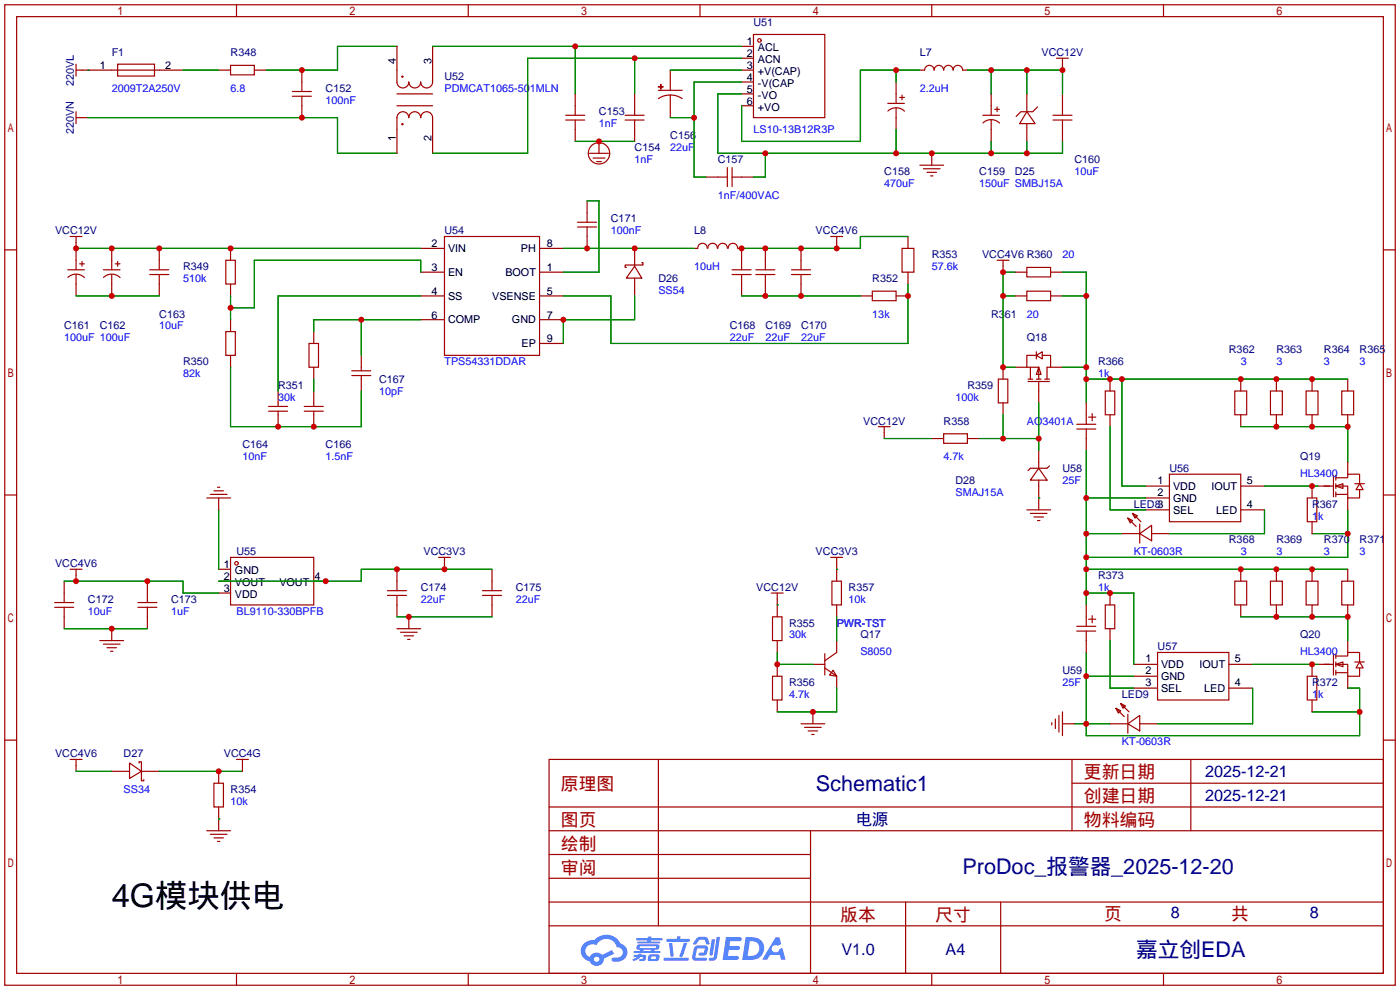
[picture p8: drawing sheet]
<svg xmlns="http://www.w3.org/2000/svg" width="299mm" height="212mm" viewBox="0 0 299 212" stroke-linecap="round" stroke-linejoin="round" font-family="sans-serif">
<g fill="none" stroke="#a10000" stroke-width=".25">
<path d="M1 1h297.2v209.6h-297.2zM3.6 3.6h292.1v204.4h-292.1zM50.5 1v2.6M100.1 1v2.6M149.6 1v2.6M199.1 1v2.6M248.7 1v2.6M1 53.4h2.6M295.7 53.4h2.5M1 105.8h2.6M295.7 105.8h2.5M1 158.2h2.6"/>
<path d="M295.7 158.2h2.5M117.3 162.3h178.4v45.7h-178.4zM117.3 177.5h178.4M117.3 172.5h178.4M140.7 162.3v35.6M173.2 177.5v30.5M229.1 162.3v15.2M229.1 167.4h66.6M254.5 162.3v15.2M117.3 182.6h55.9M117.3 197.9h178.4M117.3 192.8h178.4"/>
<path d="M117.3 187.7h55.9M193.5 192.8v15.2M213.9 192.8v15.2M50.5 208v2.6M100.1 208v2.6M149.6 208v2.6M199.1 208v2.6M248.7 208v2.6"/>
</g>
<g fill="#5487ff">
<path d="M155.2 200.3h2.6a.48 .48 0 0 1 .7 .4 .48 .48 0 0 1-.6 .4h-1.8l-.2 1.1h1.9a.43 .43 0 0 1 .4 .4 .43 .43 0 0 1-.5 .4h-1.9l-.2 1.3h1.7a.45 .45 0 0 1 .5 .2 .45 .45 0 0 1-.1 .6h-3.3z"/>
<path d="M165.7 200.3h.9l.4 1.5-.8 .3a.84 .84 0 0 0-1.2 .3 .84 .84 0 0 0 .4 1.1 .84 .84 0 0 0 1.1-.4l.1-.2 .6-.3 .7 2.5h-1l-.2-1h-2.1l-.6 1h-1.1z"/>
<path d="M152.1 200.8h.7l-.5 3.1a.36 .36 0 0 1-.3 .3 .36 .36 0 0 1-.4-.3z"/>
<path d="M153.2 200.2h.7l-.6 4.3a1.13 1.13 0 0 1-1.8 .6l.2-.4h.7l.2-.2z"/>
<path d="M148.9 200.6l.6-.4h1a.77 .77 0 0 1 .9 .5l.3 1-.2 .2h-.5l-.3-.9-.2-.2-1 .1-.7 1-.6-.1-.1-.2z"/>
<path d="M148.4 202.4l.6-.3h1.7a.81 .81 0 0 1 .7 .5 .81 .81 0 0 1-.2 .8 .81 .81 0 0 1-.9 .8h-.7a.32 .32 0 0 1-.3-.3 .32 .32 0 0 1 .4-.3h.7l.2-.9-1.6 .1-.4 1.8 2.2 .1a.32 .32 0 0 1 .3 .4 .32 .32 0 0 1-.4 .2h-2.2l-.5-.3-.1-.5z"/>
<path d="M141.9 204.7h5a.33 .33 0 0 1 .3 .3 .33 .33 0 0 1-.3 .3h-4.9l-.2-.1z"/>
<path d="M146.1 201.5h.8l-.7 2a.98 .98 0 0 1-.7 1.1l-.3-.3z"/>
<path d="M143 201.6h.7l.3 2.5a.34 .34 0 0 1-.3 .4 .34 .34 0 0 1-.4-.3z"/>
<path d="M142.5 200.7h2.1l.3-.6h.6l-.1 .6h1.7a.32 .32 0 0 1 .4 .3 .32 .32 0 0 1-.4 .3h-4.5l-.2-.2z"/>
<path d="M135.5 204.1h.9l.1-.3h.6v.3h.8a.82 .82 0 0 1-.5 1.3h-.8v-.4l.7-.1 .1-.3a.68 .68 0 0 0-1 .4l-1.1 .4-.1-.4 .9-.5h-.7z"/>
<path d="M136 200.5h2.4l.1-.3h.7v.3h2.2l.2 .3-.2 .2h-2.3v.2h1.8l.2 .3-.2 .1h-4.5l-.1-.4h2l.1-.2h-2.3l-.1-.2z"/>
<path d="M159.4 200.3l-.8 4.9h1.7a2.5 2.5 0 0 0 3-2.5 2.5 2.5 0 0 0-3.1-2.4zM160.3 201.1a1.61 1.61 0 0 1 2 1.5 1.61 1.61 0 0 1-1.8 1.7h-.7z"/>
<path d="M136.2 202a.55 .55 0 0 0-.2 .8 .55 .55 0 0 0 .7 .2l.1 .3h-1.3v.3l5.4 .1 .3-.2-.2-.2h-1.2l.2-.3a.7 .7 0 0 0 .8-.3 .7 .7 0 0 0 0-.8l-4.2-.1zM136.8 202.3l3.3-.1 .1 .1-.2 .3h-3.2zM137.5 203h1.7l-.2 .3h-1.4z"/>
<path d="M138.6 204.2a1.05 1.05 0 0 0 0 1.2 2.91 2.91 0 0 0 2.2-.2 .98 .98 0 0 0 0-1.2h-1.6zM139.2 204.5l.9-.1 .1 .4-.2 .2-.8-.1z"/>
<path d="M124.9 201.6a2.23 2.23 0 0 0-.7 2.3 2.23 2.23 0 0 0 1.8 1.6 1.58 1.58 0 0 0 1.8 .9 1.58 1.58 0 0 0 1.3-1.5l2.2-1.1-.5-.7-2.1 1a1.65 1.65 0 0 0-2.7 .4 1.45 1.45 0 0 1-.8-1.9 1.45 1.45 0 0 1 2-.7l.3 .1a2.3 2.3 0 0 1 2.3-1.3 2.3 2.3 0 0 1 2 1.7 1.12 1.12 0 0 1 1.3 1 1.12 1.12 0 0 1-1.1 1.2h-.7a.45 .45 0 0 0-.6 .4 .45 .45 0 0 0 .5 .5 2.21 2.21 0 0 0 2.2-.5 2.21 2.21 0 0 0 .5-2.3 2.13 2.13 0 0 0-1.3-1.1 3.3 3.3 0 0 0-5.6-.7l-1.1 .1zM127 205a.57 .57 0 0 1 1.1 0 .57 .57 0 0 1-1.1 0z"/>
</g>
<g fill="none" stroke="#a10000" stroke-width=".25">
<path d="M16.3 15h22.8M16.3 13.7v2.6M25.1 13.7h7.9v2.6h-7.9zM46.7 15h2.6M49.3 14h5.1v2h-5.1zM54.4 15h2.5M62.5 19.6h4M64.5 15v4.6M84.8 9.9v7.6a1.27 1.27 0 0 0 1.3 1.3 1.27 1.27 0 0 0 1.3-1.3 1.27 1.27 0 0 0 1.2 1.3 1.27 1.27 0 0 0 1.3-1.3 1.27 1.27 0 0 0 1.3 1.3 1.27 1.27 0 0 0 1.3-1.3v-7.6M140.7 18.5l1 .1zM140.7 19.3h5.1M141.2 18v1.1z"/>
<path d="M143.3 15v4.3M158.5 9.9h2.5M158.5 12.4h2.5M158.5 15h2.5M158.5 17.5h2.5M161 7.4h15.3v17.7h-15.3zM191.5 17.5v4.6M196.6 15h1a1.02 1.02 0 0 1 1-1 1.02 1.02 0 0 1 1 1M199.6 15a1.02 1.02 0 0 1 1.1-1 1.02 1.02 0 0 1 1 1M201.7 15a1.02 1.02 0 0 1 1-1 1.02 1.02 0 0 1 1 1M203.7 15a1.02 1.02 0 0 1 1-1 1.02 1.02 0 0 1 1 1M205.7 15h1.1"/>
<path d="M225.8 12.4h2.5M227.1 12.4v2.6M16.3 23.9v2.5M16.3 25.1h2.5M62.5 20.6h4M64.5 20.6v4.5M84.8 32.8v-7.7a1.27 1.27 0 0 1 1.3-1.2 1.27 1.27 0 0 1 1.3 1.2 1.27 1.27 0 0 1 1.2-1.2 1.27 1.27 0 0 1 1.3 1.2 1.27 1.27 0 0 1 1.3-1.2 1.27 1.27 0 0 1 1.3 1.2v7.7M84.8 20.1h7.7M84.8 22.6h7.7M120.9 24.6h4.1M120.9 25.7h4.1M122.9 20.1v4.5"/>
<path d="M122.9 25.7v4.5M126 32.8h4M126.7 33.8h2.6M127.5 34.5h1M128 30.2v2.6M133.6 24.6h4.1M133.6 25.7h4.1M135.6 20.1v4.5M135.6 25.7v4.5M143.3 20.3l1.5 .3 1 .5M143.3 20.3l-1.1 .1-1.5 .7M143.3 20.3v4.8"/>
<path d="M150.9 37.8h4.5M155.4 35.8v4.1M156.5 37.8h4.5M156.5 35.8v4.1M158.5 20.1h2.5M158.5 22.6h2.5M189.7 22.1h3.6M189.8 23.7a2.54 2.54 0 0 1 3.5 .1M191.5 23.1v4.6M192.3 20.8h1M192.8 20.3v1M196.6 35.3h5.1"/>
<path d="M197.4 36.1h3.5M198.1 36.8h2.1M198.9 37.6h.5M199.1 32.8v2.5M210.1 24.6h3.5M210.1 26.3a2.54 2.54 0 0 1 3.5 0M211.8 20.1v4.5M211.8 25.7v4.5M212.6 23.4h1M213.1 22.9v1M219.5 23.9l1.7 2.5h-3.3zM219.5 20.1v3.8"/>
<path d="M219.5 26.4v3.8M221.7 22.9l-1 1h-2.5l-1 1M225 24.6h4.1M225 25.7h4.1M227.1 20.1v4.5M227.1 25.7v4.5M14.5 57.7h3.5M14.5 59.3a2.54 2.54 0 0 1 3.5 0M15 50.5h2.5M16.3 50.5v7.2M16.3 58.7v4.5M17 56.4h1"/>
<path d="M17.5 55.9v1M22.1 57.7h3.6M22.1 59.3a2.54 2.54 0 0 1 3.6 0M23.9 53.1v4.6M23.9 58.7v4.5M24.6 56.4h1.1M25.1 55.9v1M32 57.7h4.1M32 58.7h4.1M34 53.1v4.6M34 58.7v4.5M48.3 55.6h2v5.1h-2z"/>
<path d="M49.3 53.1v2.5M89.9 58.2h5.1M89.9 53.1h5.1M95 50.5h20.3v25.4h-20.3zM115.3 58.2h5.1M115.3 53.1h5.1M123.4 48.5h4.1M123.4 47.5h4.1M125.5 42.9v4.6M125.5 48.5v4.6M135.6 56.9l1.6 2.5h-3.3zM135.6 53.1v3.8"/>
<path d="M135.6 59.4v3.8M137.2 56.1h.2v.5h-3.8v.6h.3M148.3 53.1h.8M149.1 53.1a1.01 1.01 0 0 1 1-1.1 1.01 1.01 0 0 1 1.1 1.1M151.3 53.1a1.01 1.01 0 0 1 1-1.1 1.01 1.01 0 0 1 1 1.1M153.4 53.1a1.01 1.01 0 0 1 1-1.1 1.01 1.01 0 0 1 1.1 1.1M155.6 53.1a1.01 1.01 0 0 1 1-1.1 1.01 1.01 0 0 1 1 1.1M156.5 57.7h4M156.5 58.7h4M157.7 53.1h.8v4.6M158.5 58.7v4.5M161.5 57.7h4.1"/>
<path d="M161.5 58.7h4.1M163.6 53.1v4.6M163.6 58.7v4.5M169.2 57.7h4M169.2 58.7h4M171.2 53.1v4.6M171.2 58.7v4.5M177.5 50.5h2.6M178.8 50.5v2.6M192.8 53.1h2.5v5.1h-2.5zM194.1 50.5v2.6M194.1 58.2v2.5"/>
<path d="M213.1 55.6h2.5M214.4 55.6v2.6M216.9 58.2h2.6M219.5 57.2h5v2h-5zM224.5 58.2h2.6M48.3 70.9h2v5h-2zM49.3 60.7v2.5M49.3 68.3v2.6M49.3 75.9v2.6M66 73.4h2.1v5.1h-2.1zM67.1 70.9v2.5M67.1 78.5v2.5"/>
<path d="M75.2 79.2h4M77.2 75.9v3.3M89.9 63.2h5.1M89.9 68.3h5.1M115.3 63.2h5.1M115.3 68.3h5.1M115.3 73.4h5.1M183.9 63.2h2.5M186.4 62.2h5.1v2.1h-5.1zM191.5 63.2h2.6M214.4 78.5v2.5M216.9 63.2h2.6"/>
<path d="M216.9 78.5h2.6M219.5 62.2h5v2.1h-5zM219.5 78.5h2.5v2.5M220.2 78.5v2.5M221.5 75.9l1.3-.7v1.5zM221.5 75.9h-2v2.6M221.5 75.2v1.5M222 78.5l.5 1.5h-1zM222.8 75.9h1.7v2.6h-.7v2.5M224.5 63.2h2.6M224.5 78.5h2.6M57.4 87.9h4.1"/>
<path d="M57.4 86.9h4.1M59.4 83.6v3.3M59.4 87.9v3.3M65 87.9h4.1M65 86.9h4.1M67.1 83.6v3.3M67.1 87.9v3.3M75.2 80.3h4M77.2 80.3v3.3M187.7 91.2h2.5M189 91.2v2.5M199.1 93.7h2.6"/>
<path d="M201.7 92.7h5.1v2h-5.1zM206.8 93.7h2.5M213.4 81h2v5.1h-2zM214.4 86.1v2.5M219.7 81.5h4.6M219.7 81h1M221.5 81h1M222 81.5v4.6M222 96.3v3.8M223.3 81h1M224.3 99.6l-.5 .5h-3.6l-.5 .5M230.1 90.7h4.1"/>
<path d="M230.1 91.7h4.1M232.2 86.1v4.6M232.2 91.7v4.6M232.7 89.2h1.5M233.4 88.4v1.5M236.2 83.6h2.1v5h-2.1zM237.2 81v2.6M237.2 88.6v2.6M263.9 83.6h2.5v5h-2.5zM265.2 81v2.6M265.2 88.6v2.6M271.5 83.6h2.6v5h-2.6z"/>
<path d="M272.8 81v2.6M272.8 88.6v2.6M279.1 83.6h2.6v5h-2.6zM280.4 81v2.6M280.4 88.6v2.6M286.8 83.6h2.5v5h-2.5zM288 81v2.6M288 88.6v2.6M288 98.8v2.5M44.2 106.4h5.1M45 105.7h3.5M45.7 104.9h2.1"/>
<path d="M46.5 104.1h.5M46.7 106.4v2.6M49.3 119.1h17.8v10.2h-17.8zM93.7 119.1h2.6M95 119.1v2.6M177.5 119.1h2.6M178.8 119.1v5.1M219.5 109h5M220.2 109.7h3.6M221 110.5h2M221.7 111.3h.5M222 100.1l1.8 2.5h-3.6z"/>
<path d="M222 102.6v6.4M239.8 114h3.8M241 110.7l1.1 .6-.5 .5zM241 110.7l1.8 1.8M242.1 109.7l1 .5-.5 .5zM242.1 109.7l1.7 1.8M243.6 114l2.5-1.7v3.3zM243.6 112v4.1M244.9 106.4h5M244.9 109h5M244.9 103.9h5M246.1 114h3.8"/>
<path d="M249.9 101.3h15.3v10.2h-15.3zM265.2 109h5.1M265.2 103.9h5.1M279.4 106.4h2v5.1h-2zM280.4 103.9v2.5M280.4 111.5v2.5M281.7 103.9h3.3M285 101.6v4.6M285.5 103.9l1.5-.5v1zM285.5 102.1h2.5v-.8h2.6v2.1M285.5 103.9h2.5v2.5h2.6v-1.8M285.5 105.7h2.5"/>
<path d="M285.5 101.6v1M285.5 103.4v1M285.5 105.2v1M288 106.4v2.6M289.6 103.4h2M290.6 103.4l.7 1.2h-1.5zM11.7 129.8h4M11.7 128.8h4M13.7 124.2v4.6M13.7 129.8v4.6M15 121.7h2.5M16.3 121.7v2.5"/>
<path d="M21.3 136.9h5.1M22.1 137.7h3.6M22.9 138.4h2M23.6 139.2h.5M23.9 134.4v2.5M29.5 129.8h4M29.5 128.8h4M31.5 124.2v4.6M31.5 129.8v4.6M46.7 121.7h2.6M46.7 124.2h2.6M46.7 126.7h2.6"/>
<path d="M67.1 124.2h2.5M82.8 127.3h4.1M82.8 126.2h4.1M84.8 121.7v4.5M84.8 127.3v4.5M84.8 134.4h5.1M85.6 135.1h3.6M86.4 135.9h2M87.1 136.7h.5M87.4 131.8v2.6M103.1 127.3h4.1M103.1 126.2h4.1"/>
<path d="M105.2 121.7v4.5M105.2 127.3v4.5M164.8 126.7h2.6M165.1 131.8h2v5.1h-2zM166.1 126.7v5.1M166.1 136.9v2.5M176.3 139.7v4.6M177.8 124.2h2v5.1h-2zM178.8 129.3v2.5M178.8 136.9v2.5l-2.5 1.8M230.1 133.9h4.1M230.1 134.9h4.1"/>
<path d="M232.2 129.3v4.6M232.2 134.9v4.5M232.7 132.3h1.5M233.4 131.6v1.5M236.2 129.3h2.1v5.1h-2.1zM237.2 126.7v2.6M237.2 134.4v2.5M247.4 139.4h15.2v10.2h-15.2zM263.9 124.2h2.5v5.1h-2.5zM265.2 121.7v2.5M265.2 129.3v2.5M271.5 124.2h2.6v5.1h-2.6z"/>
<path d="M272.8 121.7v2.5M272.8 129.3v2.5M279.1 124.2h2.6v5.1h-2.6zM280.4 121.7v2.5M280.4 129.3v2.5M285 139.7v4.6M285.5 139.7v1M286.8 124.2h2.5v5.1h-2.5zM288 121.7v2.5M288 129.3v2.5M288 136.9v2.5M165.1 144.5h2v5.1h-2z"/>
<path d="M166.1 142v2.5M166.1 149.6v2.5M171.2 154.7h5.1M172 155.4h3.5M172.7 156.2h2.1M173.5 157h.5M173.7 142h2.6M173.7 152.1v2.6M176.3 142.7l2.5 1.8M178.1 143.3l.7 1.2-1.5-.2zM178.8 144.5v2.6M224.8 154.4v.5"/>
<path d="M225.6 153.7v2M226.3 152.9v3.6M227.1 152.1v5.1M227.1 154.7h2.5M237.2 154.7h3.8M238.5 151.4l1 .5-.5 .5zM238.5 151.4l1.8 1.8M239.5 150.4l1 .5-.5 .5zM239.5 150.4l1.8 1.7M241 154.7l2.6-1.8v3.3zM241 152.7v4M242.3 142h5.1"/>
<path d="M242.3 147.1h5.1M242.3 144.5h5.1M243.6 154.7h3.8M262.6 142h5.1M262.6 147.1h5.1M279.4 144.5h2v5.1h-2zM280.4 142v2.5M280.4 149.6v2.5M281.7 142h3.3M285.5 142l1.5-.5v1zM285.5 140.2h2.5v-.8h2.6v2.1M285.5 142h2.5v2.5h2.6v-1.8"/>
<path d="M285.5 141.5v1M285.5 143.3v1M285.5 143.8h2.5M288 144.5v2.6M289.6 141.5h2M290.6 141.5l.7 1.2h-1.5zM15 162.3h2.5M16.3 162.3v2.5M23.9 164.8h3.8M27.7 163.1l2.5 1.7-2.5 1.6zM29.7 163.1v-.3h.5v2M30.2 164.8v2.1h.5v-.3"/>
<path d="M30.2 164.8h3.8M44.2 177.5h5.1M45 178.3h3.5M45.7 167.4h2.1v5.1h-2.1zM45.7 179.1h2.1M46.5 179.8h.5M46.7 164.8v2.6M46.7 172.5v5M50.5 162.3h2.6M51.8 162.3v2.5"/>
<circle cx="86" cy="16.4" r=".13"/>
<circle cx="162.3" cy="8.6" r=".38"/>
<circle cx="86" cy="26.5" r=".13"/>
<circle cx="128" cy="32.8" r="2.29"/>
<circle cx="50.5" cy="120.4" r=".38"/>
</g>
<g fill="none" stroke="#008700" stroke-width=".25">
<path d="M18.8 15h.1M39.1 15h7.6M84.8 9.9h-12.7v5.1h-15.2M92.5 9.9h66M122.9 9.9v10.2M135.6 12.4v7.7M143.3 15h15.2M158.5 12.4h-45.7v20.4h-20.3M158.5 17.5h-10.2v20.3h2.6M191.5 15v2.5M196.6 15h-12.7v15.2h-25.4v-7.6M206.8 15h20.3v5.1"/>
<path d="M211.8 15v5.1M219.5 15v5.1M18.8 25.1h53.3v7.7h12.7M122.9 30.2h12.7M143.3 25.1h5M158.5 20.1h-5.1v12.7h73.7v-2.6M163.6 32.8v5h-2.6M191.5 27.7v5.1M211.8 30.2v2.6M219.5 30.2v2.6M16.3 53.1h73.6M89.9 58.2v-2.6h-35.5v10.2h-5.1"/>
<path d="M120.4 53.1h27.9M125.5 42.9h2.5v15.3h-7.6M194.1 50.5h-10.2v2.6h-25.4M216.9 58.2h-2.5v20.3h2.5M227.1 58.2h5.1v27.9M16.3 63.2h17.7M49.3 63.2v5.1M49.3 78.5v12.7h27.9v-7.6M77.2 68.3v7.6M89.9 63.2h-30.5v20.4M89.9 68.3h-22.8v2.6M135.6 63.2v5.1h-15.2v5.1"/>
<path d="M158.5 63.2h25.4M194.1 60.7v12.7h-63.5v-10.2h-10.2M214.4 63.2h2.5M227.1 63.2h5.1M227.1 78.5h5.1M67.1 81v2.6M189 93.7h10.1M209.3 93.7h12.7M214.4 88.6v5.1M222 86.1v10.2M232.2 96.3v33M232.2 81h55.8"/>
<path d="M237.2 91.2v17.8h7.7M239.8 81v22.9h5.1M265.2 91.2h22.8v7.6M46.7 109v12.7M222 106.4h.1M232.2 106.4h12.7M232.2 114h7.6M270.3 103.9h11.4M270.3 109v5h-20.4M280.4 114h7.6M288 109v10.1h-55.8M13.7 124.2h25.4v2.5h7.6"/>
<path d="M13.7 134.4h17.8M84.8 131.8h20.4M105.2 121.7h-28v2.5h-30.5M166.1 129.3h.1M166.1 139.4v2.6h7.6M178.8 121.7h.1M178.8 131.8v5.1M232.2 126.7h10.1v15.3M232.2 121.7h55.8M232.2 139.4v17.8h58.4v-10.1h-2.6M237.2 136.9v10.2h5.1M265.2 131.8h22.8v5.1"/>
<path d="M178.8 147.1v5h-12.7M229.6 154.7h7.6M232.2 144.5h10.1M267.7 142h14M267.7 147.1v7.6h-20.3M280.4 152.1h10.2M16.3 164.8h7.6M34 164.8h17.8M46.7 175h.1"/>
</g>
<g fill="#c00">
<circle cx="64.5" cy="15" r=".63"/>
<circle cx="64.5" cy="25.1" r=".63"/>
<circle cx="122.9" cy="9.9" r=".63"/>
<circle cx="135.6" cy="12.4" r=".63"/>
<circle cx="128" cy="30.2" r=".63"/>
<circle cx="148.3" cy="25.1" r=".63"/>
<circle cx="163.6" cy="32.8" r=".63"/>
<circle cx="191.5" cy="32.8" r=".63"/>
<circle cx="199.1" cy="32.8" r=".63"/>
<circle cx="211.8" cy="32.8" r=".63"/>
<circle cx="219.5" cy="32.8" r=".63"/>
<circle cx="191.5" cy="15" r=".63"/>
<circle cx="227.1" cy="15" r=".63"/>
<circle cx="219.5" cy="15" r=".63"/>
<circle cx="211.8" cy="15" r=".63"/>
<circle cx="23.9" cy="53.1" r=".63"/>
<circle cx="16.3" cy="53.1" r=".63"/>
<circle cx="34" cy="53.1" r=".63"/>
<circle cx="49.3" cy="53.1" r=".63"/>
<circle cx="23.9" cy="63.2" r=".63"/>
<circle cx="49.3" cy="65.8" r=".63"/>
<circle cx="67.1" cy="91.2" r=".63"/>
<circle cx="59.4" cy="91.2" r=".63"/>
<circle cx="77.2" cy="68.3" r=".63"/>
<circle cx="120.4" cy="68.3" r=".63"/>
<circle cx="125.5" cy="53.1" r=".63"/>
<circle cx="135.6" cy="53.1" r=".63"/>
<circle cx="163.6" cy="53.1" r=".63"/>
<circle cx="158.5" cy="53.1" r=".63"/>
<circle cx="171.2" cy="53.1" r=".63"/>
<circle cx="178.8" cy="53.1" r=".63"/>
<circle cx="194.1" cy="63.2" r=".63"/>
<circle cx="171.2" cy="63.2" r=".63"/>
<circle cx="163.6" cy="63.2" r=".63"/>
<circle cx="31.5" cy="124.2" r=".63"/>
<circle cx="16.3" cy="124.2" r=".63"/>
<circle cx="69.6" cy="124.2" r=".63"/>
<circle cx="84.8" cy="121.7" r=".63"/>
<circle cx="95" cy="121.7" r=".63"/>
<circle cx="23.9" cy="134.4" r=".63"/>
<circle cx="87.4" cy="131.8" r=".63"/>
<circle cx="46.7" cy="164.8" r=".63"/>
<circle cx="166.1" cy="142" r=".63"/>
<circle cx="173.7" cy="152.1" r=".63"/>
<circle cx="214.4" cy="93.7" r=".63"/>
<circle cx="222" cy="93.7" r=".63"/>
<circle cx="214.4" cy="78.5" r=".63"/>
<circle cx="214.4" cy="63.2" r=".63"/>
<circle cx="214.4" cy="58.2" r=".63"/>
<circle cx="232.2" cy="78.5" r=".63"/>
<circle cx="232.2" cy="63.2" r=".63"/>
<circle cx="232.2" cy="81" r=".63"/>
<circle cx="237.2" cy="81" r=".63"/>
<circle cx="239.8" cy="81" r=".63"/>
<circle cx="265.2" cy="81" r=".63"/>
<circle cx="272.8" cy="81" r=".63"/>
<circle cx="280.4" cy="81" r=".63"/>
<circle cx="272.8" cy="91.2" r=".63"/>
<circle cx="280.4" cy="91.2" r=".63"/>
<circle cx="288" cy="91.2" r=".63"/>
<circle cx="232.2" cy="106.4" r=".63"/>
<circle cx="232.2" cy="114" r=".63"/>
<circle cx="232.2" cy="119.1" r=".63"/>
<circle cx="288" cy="114" r=".63"/>
<circle cx="232.2" cy="121.7" r=".63"/>
<circle cx="232.2" cy="126.7" r=".63"/>
<circle cx="237.2" cy="126.7" r=".63"/>
<circle cx="265.2" cy="121.7" r=".63"/>
<circle cx="272.8" cy="121.7" r=".63"/>
<circle cx="280.4" cy="121.7" r=".63"/>
<circle cx="280.4" cy="103.9" r=".63"/>
<circle cx="290.6" cy="152.1" r=".63"/>
<circle cx="232.2" cy="154.7" r=".63"/>
<circle cx="232.2" cy="144.5" r=".63"/>
<circle cx="280.4" cy="142" r=".63"/>
<circle cx="272.8" cy="131.8" r=".63"/>
<circle cx="280.4" cy="131.8" r=".63"/>
<circle cx="288" cy="131.8" r=".63"/>
</g>
<text font-size="6.9" x="23.9" y="193.9">4G模块供电</text>
<g font-size="4.6" fill="#000080">
<text x="174.4" y="169">Schematic1</text>
<text x="205.7" y="186.8">ProDoc_报警器_2025-12-20</text>
<text x="242.8" y="204.6">嘉立创EDA</text>
</g>
<g font-size="3.8" fill="#a00000">
<text x="231.6" y="166.4">更新日期</text>
<text x="119.9" y="168.9">原理图</text>
<text x="231.6" y="171.5">创建日期</text>
<text x="119.9" y="176.5">图页</text>
<text x="231.6" y="176.5">物料编码</text>
<text x="119.9" y="181.6">绘制</text>
<text x="119.9" y="186.7">审阅</text>
<text x="179.6" y="196.9">版本</text>
<text x="199.9" y="196.9">尺寸</text>
<text x="236" y="196.6">页</text>
<text x="263.1" y="196.6">共</text>
</g>
<g font-size="3.5" fill="#000080">
<text x="257.6" y="166.1">2025-12-21</text>
<text x="257.6" y="171.1">2025-12-21</text>
<text x="183" y="176.2">电源</text>
<text x="250.2" y="196.3">8</text>
<text x="280" y="196.3">8</text>
<text x="179.8" y="204.2">V1.0</text>
<text x="202.1" y="204.2">A4</text>
</g>
<g font-size="2.3" fill="#000080">
<text x="161" y="5.6">U51</text>
<text x="23.9" y="12">F1</text>
<text x="49.3" y="12">R348</text>
<text x="196.6" y="12">L7</text>
<text x="222.6" y="12">VCC12V</text>
<text x="95" y="17.1">U52</text>
<text x="15.8" y="18.3" transform="rotate(-90 15.8 18.3)">220VL</text>
<text x="69.6" y="19.6">C152</text>
<text x="15.8" y="28.7" transform="rotate(-90 15.8 28.7)">220VN</text>
<text x="128" y="24.7">C153</text>
<text x="143.3" y="29.8">C156</text>
<text x="135.6" y="32.3">C154</text>
<text x="153.4" y="34.8">C157</text>
<text x="229.6" y="34.8">C160</text>
<text x="189" y="37.4">C158</text>
<text x="209.3" y="37.4">C159</text>
<text x="216.9" y="37.4">D25</text>
<text x="130.6" y="47.5">C171</text>
<text x="11.8" y="50.1">VCC12V</text>
<text x="95" y="50.1">U54</text>
<text x="148.3" y="50.1">L8</text>
<text x="174.3" y="50.1">VCC4V6</text>
<text x="39.1" y="57.7">R349</text>
<text x="199.1" y="55.2">R353</text>
<text x="209.9" y="55.2">VCC4V6 R360</text>
<text x="140.7" y="60.2">D26</text>
<text x="186.4" y="60.2">R352</text>
<text x="13.7" y="70.4">C161</text>
<text x="21.3" y="70.4">C162</text>
<text x="34" y="67.9">C163</text>
<text x="156" y="70.4">C168</text>
<text x="163.6" y="70.4">C169</text>
<text x="171.2" y="70.4">C170</text>
<text x="211.8" y="67.9">R361</text>
<text x="219.5" y="72.9">Q18</text>
<text x="262.6" y="75.5">R362</text>
<text x="272.8" y="75.5">R363</text>
<text x="283" y="75.5">R364</text>
<text x="290.6" y="75.5">R365</text>
<text x="39.1" y="78">R350</text>
<text x="59.4" y="83.1">R351</text>
<text x="81" y="81.8">C167</text>
<text x="206.8" y="83.1">R359</text>
<text x="234.7" y="78">R366</text>
<text x="51.8" y="95.8">C164</text>
<text x="69.6" y="95.8">C166</text>
<text x="184.5" y="90.7">VCC12V</text>
<text x="201.7" y="90.7">R358</text>
<text x="227.1" y="100.9">U58</text>
<text x="249.9" y="100.9">U56</text>
<text x="277.9" y="98.3">Q19</text>
<text x="204.2" y="103.4">D28</text>
<text x="242.3" y="108.5">LED83</text>
<text x="280.4" y="108.5">R367</text>
<text x="50.5" y="118.7">U55</text>
<text x="90.5" y="118.7">VCC3V3</text>
<text x="174.3" y="118.7">VCC3V3</text>
<text x="262.6" y="116.1">R368</text>
<text x="272.8" y="116.1">R369</text>
<text x="283" y="116.1">R370</text>
<text x="290.6" y="116.1">R371</text>
<text x="11.8" y="121.2">VCC4V6</text>
<text x="234.7" y="123.7">R373</text>
<text x="18.8" y="128.8">C172</text>
<text x="36.6" y="128.8">C173</text>
<text x="89.9" y="126.3">C174</text>
<text x="110.2" y="126.3">C175</text>
<text x="161.6" y="126.3">VCC12V</text>
<text x="181.4" y="126.3">R357</text>
<text x="168.7" y="133.9">R355</text>
<text x="183.9" y="136.4">Q17</text>
<text x="277.9" y="136.4">Q20</text>
<text x="247.4" y="139">U57</text>
<text x="168.7" y="146.6">R356</text>
<text x="227.1" y="144.1">U59</text>
<text x="239.8" y="149.1">LED9</text>
<text x="280.4" y="146.6">R372</text>
<text x="11.8" y="161.8">VCC4V6</text>
<text x="26.4" y="161.8">D27</text>
<text x="47.8" y="161.8">VCC4G</text>
<text x="49.3" y="169.5">R354</text>
</g>
<g font-size="2.3">
<text x="159.6" y="9.7">1</text>
<text x="162" y="10.9">ACL</text>
<text x="21.3" y="14.8">1</text>
<text x="35.3" y="14.8">2</text>
<text x="84.6" y="13.7" transform="rotate(-90 84.6 13.7)">4</text>
<text x="92.2" y="13.7" transform="rotate(-90 92.2 13.7)">3</text>
<text x="159.6" y="12.2">2</text>
<text x="159.6" y="14.8">3</text>
<text x="159.6" y="17.3">4</text>
<text x="162" y="13.5">ACN</text>
<text x="162" y="16">+V(CAP)</text>
<text x="159.6" y="19.8">5</text>
<text x="159.6" y="22.4">6</text>
<text x="162" y="18.6">-V(CAP</text>
<text x="162" y="21.1">-VO</text>
<text x="162" y="23.6">+VO</text>
<text x="84.6" y="30.2" transform="rotate(-90 84.6 30.2)">1</text>
<text x="92.2" y="30.2" transform="rotate(-90 92.2 30.2)">2</text>
<text x="92.2" y="52.9">2</text>
<text x="95.8" y="53.9">VIN</text>
<text x="111.3" y="53.9">PH</text>
<text x="116.8" y="52.9">8</text>
<text x="92.2" y="57.9">3</text>
<text x="95.8" y="59">EN</text>
<text x="108" y="59">BOOT</text>
<text x="116.8" y="57.9">1</text>
<text x="92.2" y="63">4</text>
<text x="95.8" y="64">SS</text>
<text x="105.2" y="64">VSENSE</text>
<text x="116.8" y="63">5</text>
<text x="92.2" y="68.1">6</text>
<text x="95.8" y="69.1">COMP</text>
<text x="109.4" y="69.1">GND</text>
<text x="116.8" y="68.1">7</text>
<text x="111.5" y="74.2">EP</text>
<text x="116.8" y="73.2">9</text>
<text x="247.4" y="106">2</text>
<text x="247.4" y="103.4">1</text>
<text x="250.7" y="107.2">GND</text>
<text x="250.7" y="104.7">VDD</text>
<text x="258.9" y="104.7">IOUT</text>
<text x="266.4" y="103.4">5</text>
<text x="250.7" y="109.8">SEL</text>
<text x="259.9" y="109.8">LED</text>
<text x="266.4" y="108.5">4</text>
<text x="47.9" y="121.4">1</text>
<text x="47.9" y="124">2</text>
<text x="50.2" y="122.7">GND</text>
<text x="50.2" y="125.2">VOUT</text>
<text x="59.7" y="125.2">VOUT</text>
<text x="67.2" y="124">4</text>
<text x="47.9" y="126.5">3</text>
<text x="50.2" y="127.8">VDD</text>
<text x="244.8" y="141.5">1</text>
<text x="248.2" y="142.8">VDD</text>
<text x="256.4" y="142.8">IOUT</text>
<text x="263.9" y="141.5">5</text>
<text x="244.8" y="146.6">3</text>
<text x="244.8" y="144.1">2</text>
<text x="248.2" y="147.9">SEL</text>
<text x="248.2" y="145.3">GND</text>
<text x="257.4" y="147.9">LED</text>
<text x="263.9" y="146.6">4</text>
</g>
<g font-size="2.3" fill="#00f">
<text x="23.9" y="19.6">2009T2A250V</text>
<text x="49.3" y="19.6">6.8</text>
<text x="69.6" y="22.1">100nF</text>
<text x="95" y="19.6">PDMCAT1065-501MLN</text>
<text x="196.6" y="19.6">2.2uH</text>
<text x="128" y="27.2">1nF</text>
<text x="161" y="28.5">LS10-13B12R3P</text>
<text x="135.6" y="34.8">1nF</text>
<text x="143.3" y="32.3">22uF</text>
<text x="189" y="39.9">470uF</text>
<text x="209.3" y="39.9">150uF SMBJ15A</text>
<text x="229.6" y="37.4">10uF</text>
<text x="153.4" y="42.5">1nF/400VAC</text>
<text x="130.6" y="50.1">100nF</text>
<text x="148.3" y="57.7">10uH</text>
<text x="199.1" y="57.7">57.6k</text>
<text x="227.1" y="55.2">20</text>
<text x="39.1" y="60.2">510k</text>
<text x="140.7" y="62.8">SS54</text>
<text x="34" y="70.4">10uF</text>
<text x="186.4" y="67.9">13k</text>
<text x="219.5" y="67.9">20</text>
<text x="13.7" y="72.9">100uF 100uF</text>
<text x="156" y="72.9">22uF</text>
<text x="163.6" y="72.9">22uF</text>
<text x="171.2" y="72.9">22uF</text>
<text x="39.1" y="80.6">82k</text>
<text x="95" y="78">TPS54331DDAR</text>
<text x="234.7" y="80.6">1k</text>
<text x="265.2" y="78">3</text>
<text x="272.8" y="78">3</text>
<text x="283" y="78">3</text>
<text x="290.6" y="78">3</text>
<text x="59.4" y="85.6">30k</text>
<text x="81" y="84.4">10pF</text>
<text x="204.2" y="85.6">100k</text>
<text x="219.5" y="90.7">AO3401A</text>
<text x="51.8" y="98.3">10nF</text>
<text x="69.6" y="98.3">1.5nF</text>
<text x="201.7" y="98.3">4.7k</text>
<text x="277.9" y="101.9">HL3400</text>
<text x="204.2" y="106">SMAJ15A</text>
<text x="227.1" y="103.4">25F</text>
<text x="280.4" y="111">1k</text>
<text x="242.3" y="118.7">KT-0603R</text>
<text x="265.2" y="118.7">3</text>
<text x="272.8" y="118.7">3</text>
<text x="283" y="118.7">3</text>
<text x="290.6" y="118.7">3</text>
<text x="18.8" y="131.4">10uF</text>
<text x="36.6" y="131.4">1uF</text>
<text x="50.5" y="131.4">BL9110-330BPFB</text>
<text x="89.9" y="128.8">22uF</text>
<text x="110.2" y="128.8">22uF</text>
<text x="181.4" y="128.8">10k</text>
<text x="234.7" y="126.3">1k</text>
<text x="168.7" y="136.4">30k</text>
<text x="178.8" y="133.9">PWR-TST</text>
<text x="183.9" y="140">S8050</text>
<text x="277.9" y="140">HL3400</text>
<text x="168.7" y="149.1">4.7k</text>
<text x="227.1" y="146.6">25F</text>
<text x="280.4" y="149.1">1k</text>
<text x="239.8" y="159.3">KT-0603R</text>
<text x="26.4" y="169.5">SS34</text>
<text x="49.3" y="172">10k</text>
</g>
</svg>
